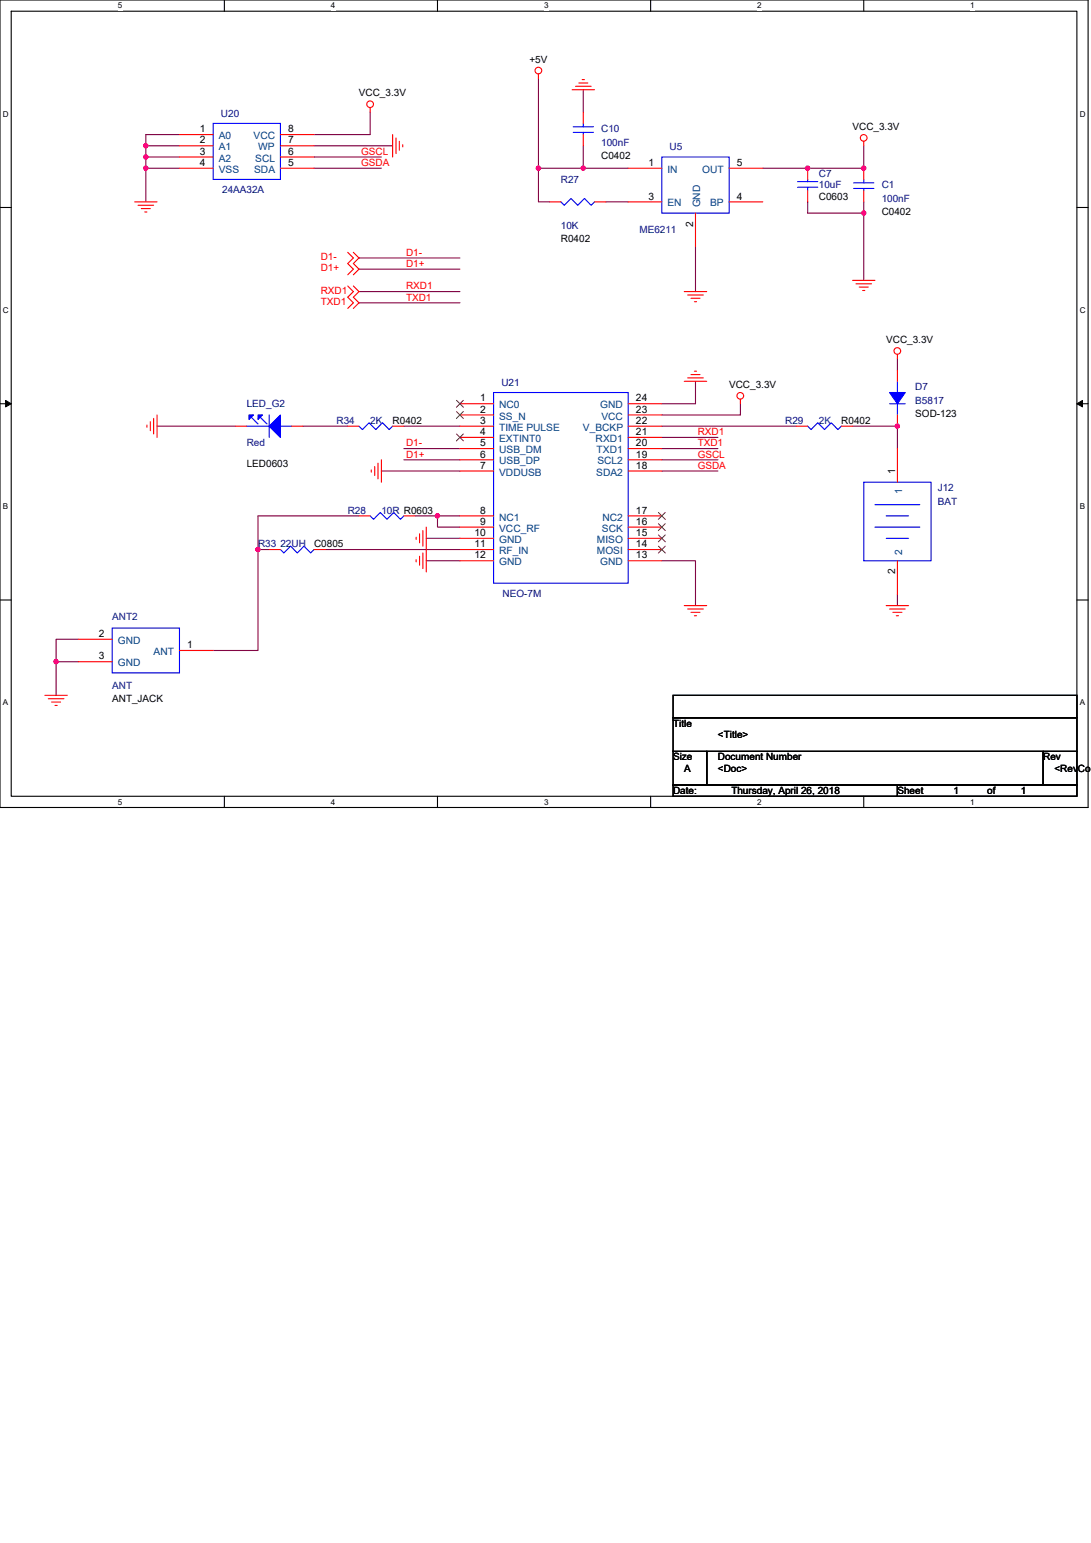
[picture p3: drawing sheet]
<svg xmlns="http://www.w3.org/2000/svg" width="210mm" height="297mm" viewBox="0 0 210 297" stroke-linecap="round" stroke-linejoin="round" font-family="sans-serif">
<path d="M0 0h209.4v155.4h-209.4zM2.2 2.2h205.1v151.1h-205.1z" fill="none" stroke="#000" stroke-width=".21"/>
<g fill="#fff">
<path d="M22.7 .2h.8v1.7h-.8z"/>
<path d="M22.7 153.5h.8v1.7h-.8z"/>
</g>
<path d="M43.2 0v2.2M43.2 153.3v2.1" fill="none" stroke="#000" stroke-width=".21"/>
<g fill="#fff">
<path d="M63.7 .2h.9v1.7h-.9z"/>
<path d="M63.7 153.5h.9v1.7h-.9z"/>
</g>
<path d="M84.2 0v2.2M84.2 153.3v2.1" fill="none" stroke="#000" stroke-width=".21"/>
<g fill="#fff">
<path d="M104.7 .2h.9v1.7h-.9z"/>
<path d="M104.7 153.5h.9v1.7h-.9z"/>
</g>
<path d="M125.2 0v2.2M125.2 153.3v2.1" fill="none" stroke="#000" stroke-width=".21"/>
<g fill="#fff">
<path d="M145.7 .2h.9v1.7h-.9z"/>
<path d="M145.7 153.5h.9v1.7h-.9z"/>
</g>
<path d="M166.2 0v2.2M166.2 153.3v2.1" fill="none" stroke="#000" stroke-width=".21"/>
<g fill="#fff">
<path d="M186.8 .2h.8v1.7h-.8z"/>
<path d="M186.8 153.5h.8v1.7h-.8z"/>
<path d="M.6 21h1.1v1.8h-1.1z"/>
<path d="M207.8 21h1.1v1.8h-1.1z"/>
<path d="M.6 58.8h1.1v1.8h-1.1z"/>
<path d="M207.8 58.8h1.1v1.8h-1.1z"/>
</g>
<path d="M0 39.9h2.2M207.3 39.9h2.1" fill="none" stroke="#000" stroke-width=".21"/>
<g fill="#fff">
<path d="M.6 96.6h1v1.7h-1z"/>
<path d="M207.8 96.6h1.1v1.7h-1.1z"/>
</g>
<path d="M0 77.7h2.2M207.3 77.7h2.1" fill="none" stroke="#000" stroke-width=".21"/>
<path d="M1.1 77.1l1.1 .6-1.1 .6zM207.3 77.7l1-.6v1.2z" fill="#000" stroke="#000" stroke-width=".19"/>
<g fill="#fff">
<path d="M.6 134.4h1v1.7h-1z"/>
<path d="M207.8 134.4h1.1v1.7h-1.1z"/>
</g>
<path d="M0 115.5h2.2M207.3 115.5h2.1M129.5 133.9h77.8v4.3h-77.8zM129.5 138.2h77.8v6.5h-77.8zM129.5 144.7h6.5v6.4h-6.5zM129.5 151.1h43.2v2.2h-43.2zM136 144.7h64.8v6.4h-64.8zM172.7 151.1h34.6v2.2h-34.6zM200.8 144.7h6.5v6.4h-6.5z" fill="none" stroke="#000" stroke-width=".21"/>
<g fill="none" stroke="#800040" stroke-width=".21">
<path d="M103.6 15.1v17.3M112.3 17.3v4.3M28.1 28.1h6.4M28.1 28.1v2.1M28.1 30.2h6.4M28.1 30.2v2.2M28.1 32.4h6.4M28.1 32.4v6.5M34.5 25.9h-6.4v2.2M60.5 28.1h15.1M60.5 32.4h12.9M60.5 30.2h12.9"/>
<path d="M71.2 21.6v4.3h-10.7M103.6 32.4h8.7M103.6 32.4v6.5h2.2M112.3 28.1v4.3M112.3 32.4h8.6M116.6 38.9h4.3M155.4 38.9v2.1h10.8M166.2 28.1v4.3h-19.4M166.2 38.9v2.1M69.1 49.7h19.4M69.1 51.8h19.4M69.1 56.1h19.4"/>
<path d="M69.1 58.3h19.4M133.9 47.5v8.6M166.2 41v13M133.9 73.4v4.3h-6.5M142.5 77.7v2.2h-15.1M172.7 69.1v2.1M30.2 82h15.1M58.3 82h8.6M69.1 99.3h-19.4v6.5M73.4 90.7h15.1M77.7 82h10.8M77.7 86.4h10.8"/>
<path d="M77.7 88.5h10.8M79.9 99.3h4.3M84.2 99.3h4.3M84.2 99.3v2.2h4.3M127.4 90.7h10.8M127.4 88.5h10.8M127.4 86.4h10.8M127.4 84.2h10.8M127.4 82h25.9M164.1 82h8.6v4.4M49.7 105.8v19.4h-8.7M49.7 105.8h2.1"/>
<path d="M62.6 105.8h25.9M82 103.6h6.5M82 107.9h6.5M127.4 108h6.5v8.6M172.7 114.4v2.2M10.8 127.4h4.3M10.8 127.4v6.5M15.1 123.1h-4.3v4.3"/>
</g>
<g fill="#f0f" stroke="#f0f" stroke-width=".21">
<circle cx="155.4" cy="32.4" r=".42"/>
<circle cx="166.2" cy="32.4" r=".42"/>
<circle cx="112.3" cy="32.4" r=".42"/>
<circle cx="166.2" cy="41" r=".42"/>
<circle cx="103.6" cy="32.4" r=".42"/>
<circle cx="28.1" cy="28.1" r=".42"/>
<circle cx="28.1" cy="30.2" r=".42"/>
<circle cx="28.1" cy="32.4" r=".42"/>
<circle cx="172.7" cy="82" r=".42"/>
<circle cx="49.6" cy="105.8" r=".42"/>
<circle cx="84.2" cy="99.3" r=".42"/>
<circle cx="10.8" cy="127.4" r=".42"/>
</g>
<g fill="none" stroke="#f00" stroke-width=".21">
<path d="M103.6 14.2v.9M110.1 17.3h4.3M110.8 16.6h3M111.4 16h1.7M112.1 15.3h.4M25.9 38.9h4.3M26.6 39.5h3M34.5 25.9h6.5M34.5 28.1h6.5M34.5 30.2h6.5M34.5 32.4h6.5M54 32.4h6.5"/>
<path d="M54 30.2h6.5M54 28.1h6.5M54 25.9h6.5M71.2 20.7v.9M75.6 25.9v4.3M76.2 26.6v3M76.9 27.2v1.7M77.5 27.9v.4M105.8 38.9h2.1M112.3 25.9v2.2M112.3 21.6v2.1M114.4 38.9h2.2"/>
<path d="M120.9 32.4h6.5M120.9 38.9h6.5M140.3 32.4h6.5M140.3 38.9h6.5M155.4 32.4v2.1M155.4 36.7v2.2M166.2 27.2v.9M166.2 36.7v2.2M166.2 32.4v2.1M27.2 40.2h1.7M27.9 40.8h.4M66.9 55.1l1.1 1-1.1 1.1 1.1 1.1-1.1 1.1"/>
<path d="M66.9 48.6l1.1 1.1-1.1 1 1.1 1.1-1.1 1.1M68 55.1l1.1 1-1.1 1.1 1.1 1.1-1.1 1.1M68 48.6l1.1 1.1-1.1 1 1.1 1.1-1.1 1.1M131.7 56.1h4.3M132.4 56.8h3M133 57.4h1.7M133.6 58.1h.5M133.9 41v6.5M164.1 54h4.3M164.7 54.6h3M165.4 55.3h1.7M166 55.9h.5"/>
<path d="M30.2 79.9v4.3M88.5 77.7h6.5M88.5 79.9h6.5M120.9 79.9h6.5M120.9 77.7h6.5M131.7 73.4h4.3M132.4 72.7h3M133 72.1h1.7M133.6 71.5h.5M142.5 76.9v.8M172.7 68.2v.9M172.7 71.2v2.2"/>
<path d="M172.7 79.9v2.1M28.3 81.8v.5M28.9 81.2v1.7M29.6 80.5v3M45.3 82h2.2M56.1 82h2.2M66.9 82h2.2M69.1 99.3h2.1M71.5 90.5v.4M72.1 89.8v1.7M72.7 89.2v3M73.4 88.5v4.3"/>
<path d="M75.6 82h2.1M77.7 99.3h2.2M88.5 82h6.5M88.5 84.2h6.5M88.5 86.4h6.5M88.5 88.5h6.5M88.5 90.7h6.5M88.5 99.3h6.5M120.9 99.3h6.5M120.9 90.7h6.5M120.9 88.5h6.5M120.9 86.4h6.5"/>
<path d="M120.9 84.2h6.5M120.9 82h6.5M153.3 82h2.1M161.9 82h2.2M172.7 86.4v6.4M51.8 105.8h2.2M60.5 105.8h2.1M80.1 103.4v.4M80.1 107.7v.5M80.8 102.8v1.7M80.8 107.1v1.7M81.4 102.1v3"/>
<path d="M81.4 106.4v3.1M82 101.5v8.6M88.5 101.5h6.5M88.5 103.6h6.5M88.5 105.8h6.5M88.5 107.9h6.5M120.9 107.9h6.5M120.9 105.8h6.5M120.9 103.6h6.5M120.9 101.5h6.5M131.7 116.6h4.3M132.4 117.2h3"/>
<path d="M133 117.9h1.7M133.6 118.5h.5M170.6 116.6h4.3M171.2 117.2h3M171.9 117.9h1.7M172.5 118.5h.4M172.7 107.9v6.5M8.6 133.9h4.4M9.3 134.5h3M9.9 135.1h1.8M10.6 135.8h.4M15.1 123.1h6.5"/>
<path d="M15.1 127.4h6.5M34.5 125.2h6.5"/>
<circle cx="103.6" cy="13.6" r=".64"/>
<circle cx="71.2" cy="20.1" r=".64"/>
<circle cx="166.2" cy="26.5" r=".64"/>
<circle cx="142.5" cy="76.2" r=".64"/>
<circle cx="172.7" cy="67.6" r=".64"/>
</g>
<g fill="none" stroke="#00f" stroke-width=".21">
<path d="M41 23.7h13v10.8h-13zM107.9 38.9l.7 .6 1.3-1.3 1.3 1.3 1.3-1.3 1.3 1.3 .6-.6M110.3 24.4h3.9M110.3 25.5h3.9M112.3 25.5v.4M112.3 23.7v.7M127.4 30.2h12.9v10.8h-12.9zM153.5 36h3.9M153.5 35h3.9M155.4 34.5v.5M155.4 36v.7M164.3 35.2h3.9"/>
<path d="M164.3 36.3h3.9M166.2 36.3v.4M166.2 34.5v.7M51.8 79.9v4.3M95 75.6h25.9v36.7h-25.9zM171.2 77.7h3M172.7 73.4v2.2M172.7 77.7v2.2M47.5 82h4.3M48.4 80.3l1.3 1.3M50.1 80.3l1.3 1.3M54 82h2.1"/>
<path d="M69.1 82l.6 .7 1.3-1.3 1.3 1.3 1.3-1.3 1.3 1.3 .7-.7M71.2 99.3l.7 .7 1.3-1.3 1.3 1.3 1.3-1.3 1.3 1.3 .6-.7M155.4 82l.7 .7 1.3-1.3 1.3 1.3 1.3-1.3 1.3 1.3 .6-.7M166.2 92.8h13v15.1h-13zM168.4 97.2h8.6M170.6 99.3h4.3M54 105.8l.6 .6 1.3-1.3 1.3 1.3 1.3-1.3 1.3 1.3 .7-.6M168.4 101.5h8.6M170.6 103.6h4.3M21.6 120.9h12.9v8.6h-12.9z"/>
</g>
<g fill="#00f" stroke="#00f" stroke-width=".21">
<path d="M171.2 75.6h3l-1.5 2.1z" fill-rule="evenodd"/>
<path d="M54 79.9v4.3l-2.2-2.2z" fill-rule="evenodd"/>
<path d="M49.7 79.9h.8l-.8 .9z" fill-rule="evenodd"/>
<path d="M47.9 79.9h.9l-.9 .9z" fill-rule="evenodd"/>
</g>
<g fill="none" stroke="#804000" stroke-width=".19">
<path d="M87.9 77.1l1.3 1.3M87.9 79.2l1.3 1.4M89.2 77.1l-1.4 1.3M89.2 79.2l-1.4 1.4M87.9 83.5l1.3 1.4M89.2 83.5l-1.4 1.4M126.7 98.7l1.4 1.3M128 98.7l-1.3 1.3M126.7 105.1l1.4 1.4M126.7 103l1.4 1.3M126.7 100.8l1.4 1.4M128 105.1l-1.3 1.4"/>
<path d="M128 103l-1.3 1.3M128 100.8l-1.3 1.4"/>
</g>
<g font-size="1.9">
<text x="101.9" y="12.1">+5V</text>
<text x="69.1" y="18.6">VCC_3.3V</text>
<text x="38.4" y="25.5">1</text>
<text x="38.4" y="27.6">2</text>
<text x="38.4" y="29.8">3</text>
<text x="55.5" y="27.6">7</text>
<text x="55.5" y="29.8">6</text>
<text x="55.5" y="25.5">8</text>
<text x="164.1" y="25">VCC_3.3V</text>
<text x="38.4" y="31.9">4</text>
<text x="55.5" y="31.9">5</text>
<text x="115.7" y="30.6">C0402</text>
<text x="124.8" y="31.9">1</text>
<text x="141.8" y="31.9">5</text>
<text x="124.8" y="38.4">3</text>
<text x="141.8" y="38.4">4</text>
<text x="157.6" y="38.4">C0603</text>
<text x="169.7" y="41.4">C0402</text>
<text x="107.9" y="46.6">R0402</text>
<text x="133.4" y="43.6" transform="rotate(-90 133.4 43.6)">2</text>
<text x="170.6" y="66.1">VCC_3.3V</text>
<text x="92.4" y="77.3">1</text>
<text x="122.4" y="77.3">24</text>
<text x="140.3" y="74.7">VCC_3.3V</text>
<text x="75.6" y="81.6">R0402</text>
<text x="92.4" y="79.4">2</text>
<text x="92.4" y="81.6">3</text>
<text x="92.4" y="83.8">4</text>
<text x="122.4" y="83.8">21</text>
<text x="122.4" y="81.6">22</text>
<text x="122.4" y="79.4">23</text>
<text x="161.9" y="81.6">R0402</text>
<text x="176.2" y="80.3">SOD-123</text>
<text x="47.5" y="89.8">LED0603</text>
<text x="92.4" y="85.9">5</text>
<text x="92.4" y="88.1">6</text>
<text x="122.4" y="88.1">19</text>
<text x="122.4" y="85.9">20</text>
<text x="92.4" y="90.2">7</text>
<text x="122.4" y="90.2">18</text>
<text x="172.3" y="91.3" transform="rotate(-90 172.3 91.3)">1</text>
<text x="92.4" y="98.9">8</text>
<text x="92.4" y="101">9</text>
<text x="122.4" y="101">16</text>
<text x="122.4" y="98.9">17</text>
<text x="60.5" y="105.3">C0805</text>
<text x="91.3" y="103.2">10</text>
<text x="91.3" y="105.3">11</text>
<text x="91.3" y="107.5">12</text>
<text x="122.4" y="107.5">13</text>
<text x="122.4" y="105.3">14</text>
<text x="122.4" y="103.2">15</text>
<text x="172.3" y="110.6" transform="rotate(-90 172.3 110.6)">2</text>
<text x="19" y="122.6">2</text>
<text x="36" y="124.8">1</text>
<text x="19" y="126.9">3</text>
<text x="21.6" y="135.1">ANT_JACK</text>
<text x="129.5" y="139.9">Title</text>
<text x="138.2" y="142">&lt;Title&gt;</text>
<text x="129.5" y="146.4">Size</text>
<text x="131.7" y="148.5">A</text>
<text x="138.2" y="146.4">Document Number</text>
<text x="138.2" y="148.5">&lt;Doc&gt;</text>
<text x="200.8" y="146.4">Rev</text>
<text x="202.9" y="148.5">&lt;RevCo</text>
<text x="129.5" y="152.8">Date:</text>
<text x="140.8" y="152.8">Thursday, April 26, 2018</text>
<text x="172.7" y="152.8">Sheet</text>
<text x="183.5" y="152.8">1</text>
<text x="190" y="152.8">of</text>
<text x="196.5" y="152.8">1</text>
</g>
<g font-size="1.9" fill="#000080">
<text x="42.5" y="22.4">U20</text>
<text x="115.7" y="25.5">C10</text>
<text x="115.7" y="28">100nF</text>
<text x="128.9" y="28.9">U5</text>
<text x="107.9" y="35.2">R27</text>
<text x="157.6" y="34.1">C7</text>
<text x="42.8" y="37.1">24AA32A</text>
<text x="157.6" y="36.3">10uF</text>
<text x="169.7" y="36.3">C1</text>
<text x="169.7" y="38.8">100nF</text>
<text x="107.9" y="44">10K</text>
<text x="123.1" y="44.9">ME6211</text>
<text x="96.5" y="74.3">U21</text>
<text x="176.2" y="75.1">D7</text>
<text x="176.2" y="77.7">B5817</text>
<text x="47.5" y="78.4">LED_G2</text>
<text x="64.8" y="81.6">R34</text>
<text x="71.2" y="81.6">2K</text>
<text x="151.1" y="81.6">R29</text>
<text x="157.6" y="81.6">2K</text>
<text x="47.5" y="85.9">Red</text>
<text x="180.5" y="94.6">J12</text>
<text x="66.9" y="98.9">R28</text>
<text x="73.4" y="98.9">10R R0603</text>
<text x="180.5" y="97.1">BAT</text>
<text x="49.7" y="105.3">R33 22UH</text>
<text x="21.6" y="119.4">ANT2</text>
<text x="96.7" y="114.9">NEO-7M</text>
<text x="21.6" y="132.5">ANT</text>
</g>
<g font-size="1.9" fill="#004080">
<text x="42.1" y="26.8">A0</text>
<text x="42.1" y="29">A1</text>
<text x="48.8" y="26.8">VCC</text>
<text x="49.7" y="29">WP</text>
<text x="42.1" y="31.1">A2</text>
<text x="42.1" y="33.3">VSS</text>
<text x="48.9" y="33.3">SDA</text>
<text x="49.1" y="31.1">SCL</text>
<text x="128.5" y="33.3">IN</text>
<text x="135.1" y="33.3">OUT</text>
<text x="128.5" y="39.8">EN</text>
<text x="134.8" y="39.9" transform="rotate(-90 134.8 39.9)">GND</text>
<text x="136.7" y="39.8">BP</text>
<text x="96.1" y="78.6">NC0</text>
<text x="96.1" y="80.8">SS_N</text>
<text x="96.1" y="82.9">TIME PULSE</text>
<text x="112.2" y="82.9">V_BCKP</text>
<text x="115.5" y="78.6">GND</text>
<text x="115.7" y="80.8">VCC</text>
<text x="96.1" y="85.1">EXTINT0</text>
<text x="96.1" y="87.2">USB_DM</text>
<text x="96.1" y="89.4">USB_DP</text>
<text x="114.6" y="85.1">RXD1</text>
<text x="114.8" y="87.2">TXD1</text>
<text x="115" y="89.4">SCL2</text>
<text x="96.1" y="91.6">VDDUSB</text>
<text x="114.8" y="91.6">SDA2</text>
<text x="173.6" y="95" transform="rotate(-90 173.6 95)">1</text>
<text x="96.1" y="100.2">NC1</text>
<text x="116" y="100.2">NC2</text>
<text x="96.1" y="102.4">VCC_RF</text>
<text x="96.1" y="104.5">GND</text>
<text x="96.1" y="106.7">RF_IN</text>
<text x="114.9" y="106.7">MOSI</text>
<text x="114.9" y="104.5">MISO</text>
<text x="115.8" y="102.4">SCK</text>
<text x="173.6" y="106.9" transform="rotate(-90 173.6 106.9)">2</text>
<text x="96.1" y="108.8">GND</text>
<text x="115.5" y="108.8">GND</text>
<text x="22.7" y="124">GND</text>
<text x="22.7" y="128.3">GND</text>
<text x="29.6" y="126.1">ANT</text>
</g>
<g font-size="1.9" fill="#f00">
<text x="69.5" y="29.8">GSCL</text>
<text x="69.5" y="32">GSDA</text>
<text x="61.7" y="50.1">D1-</text>
<text x="61.7" y="52.2">D1+</text>
<text x="78.1" y="49.2">D1-</text>
<text x="78.1" y="51.4">D1+</text>
<text x="61.7" y="56.6">RXD1</text>
<text x="61.7" y="58.7">TXD1</text>
<text x="78.1" y="55.7">RXD1</text>
<text x="78.1" y="57.9">TXD1</text>
<text x="134.3" y="83.8">RXD1</text>
<text x="78.1" y="85.9">D1-</text>
<text x="78.1" y="88.1">D1+</text>
<text x="134.3" y="88.1">GSCL</text>
<text x="134.3" y="85.9">TXD1</text>
<text x="134.3" y="90.3">GSDA</text>
</g>
<g font-size="1.6">
<text x="22.7" y="1.6">5</text>
<text x="63.7" y="1.6">4</text>
<text x="104.7" y="1.6">3</text>
<text x="145.7" y="1.6">2</text>
<text x="186.8" y="1.6">1</text>
<text x=".6" y="22.4">D</text>
<text x="207.8" y="22.4">D</text>
<text x=".6" y="60.2">C</text>
<text x="207.8" y="60.2">C</text>
<text x=".6" y="98">B</text>
<text x="207.8" y="98">B</text>
<text x=".6" y="135.8">A</text>
<text x="207.8" y="135.8">A</text>
<text x="22.7" y="154.9">5</text>
<text x="63.7" y="154.9">4</text>
<text x="104.7" y="154.9">3</text>
<text x="145.7" y="154.9">2</text>
<text x="186.8" y="154.9">1</text>
</g>
</svg>
